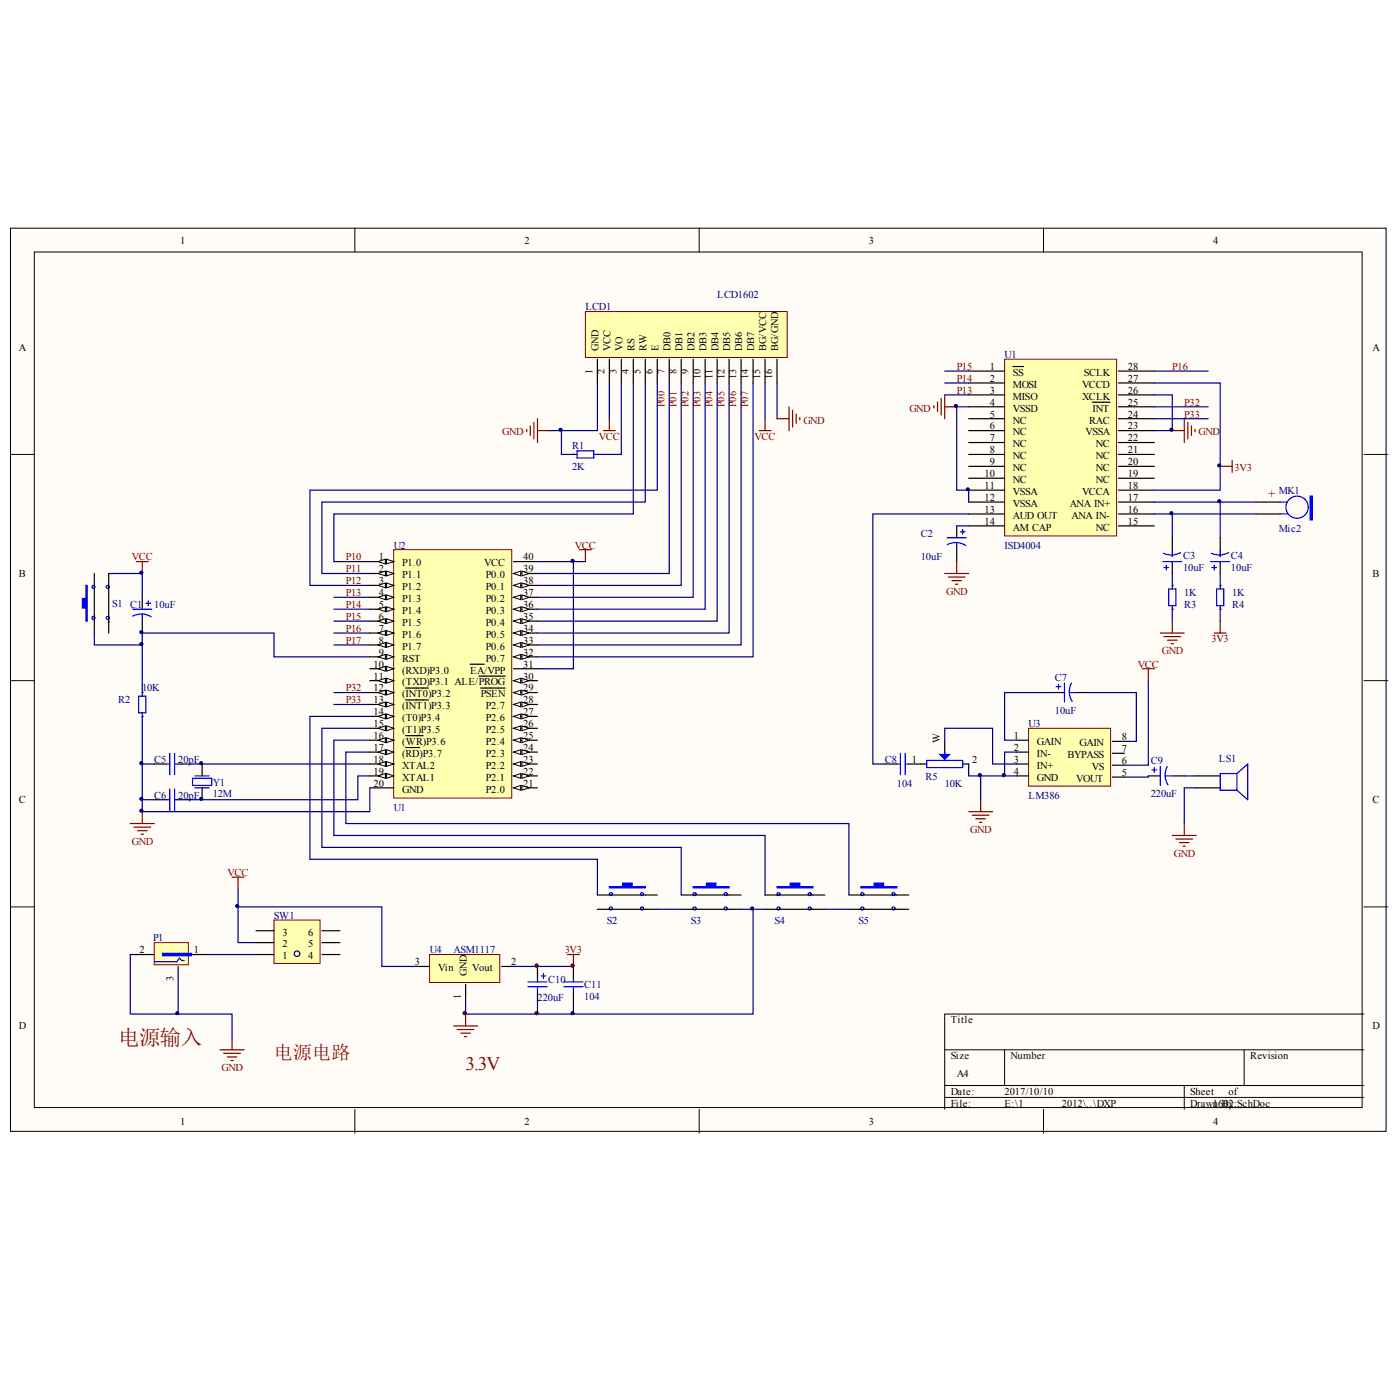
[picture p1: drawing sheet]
<svg xmlns="http://www.w3.org/2000/svg" width="100mm" height="98mm" viewBox="0 0 100 98" stroke-linecap="round" stroke-linejoin="round" font-family="sans-serif">
<g fill="#fffcf8" stroke="#000" stroke-width=".07">
<path d="M.7 16.3h98.1v64.3h-98.1z"/>
<path d="M2.4 18h94.7v60.9h-94.7z"/>
</g>
<g fill="none" stroke="#000" stroke-width=".07">
<path d="M25.3 16.3v1.7M49.9 16.3v1.7M74.4 16.3v1.7M.7 32.4h1.8M97.3 32.4h1.7M.7 48.5h1.8M97.3 48.5h1.7M.7 64.6h1.8M25.3 79.1v1.7M49.9 79.1v1.7M67.4 74.8h29.9M67.4 77.4h29.9"/>
<path d="M67.4 78.2h29.9M71.6 74.8v2.6M74.4 79.1v1.7M84.5 77.4v1.7M88.7 74.8v2.6M97.3 64.6h1.7M97.3 72.3h-29.9v6.8"/>
</g>
<g fill="#000080" stroke="#000080" stroke-width=".07">
<circle cx="33.1" cy="72.2" r=".11"/>
<circle cx="38.3" cy="72.2" r=".11"/>
<circle cx="38.3" cy="68.8" r=".11"/>
<circle cx="40.8" cy="68.8" r=".11"/>
</g>
<path d="M28.1 39.2h8.4v17.7h-8.4z" fill="#ffffb0" stroke="#800000" stroke-width=".07"/>
<path d="M26.4 40h1.7" fill="none" stroke="#000" stroke-width=".09"/>
<g fill="#fffcf8" stroke="#000" stroke-width=".07">
<path d="M27.6 39.9l.5 .1-.5 .2z"/>
<path d="M27 40l.5-.1v.3z"/>
</g>
<path d="M26.4 40.9h1.7" fill="none" stroke="#000" stroke-width=".09"/>
<g fill="#fffcf8" stroke="#000" stroke-width=".07">
<path d="M27.6 40.7l.5 .2-.5 .1z"/>
<path d="M27 40.9l.5-.2v.3z"/>
</g>
<path d="M26.4 41.7h1.7" fill="none" stroke="#000" stroke-width=".09"/>
<g fill="#fffcf8" stroke="#000" stroke-width=".07">
<path d="M27.6 41.6l.5 .1-.5 .2z"/>
<path d="M27 41.7l.5-.1v.3z"/>
</g>
<path d="M26.4 42.6h1.7" fill="none" stroke="#000" stroke-width=".09"/>
<g fill="#fffcf8" stroke="#000" stroke-width=".07">
<path d="M27.6 42.4l.5 .2-.5 .1z"/>
<path d="M27 42.6l.5-.2v.3z"/>
</g>
<path d="M26.4 43.4h1.7" fill="none" stroke="#000" stroke-width=".09"/>
<g fill="#fffcf8" stroke="#000" stroke-width=".07">
<path d="M27.6 43.3l.5 .1-.5 .2z"/>
<path d="M27 43.4l.5-.1v.3z"/>
</g>
<path d="M26.4 44.3h1.7" fill="none" stroke="#000" stroke-width=".09"/>
<g fill="#fffcf8" stroke="#000" stroke-width=".07">
<path d="M27.6 44.1l.5 .2-.5 .1z"/>
<path d="M27 44.3l.5-.2v.3z"/>
</g>
<path d="M26.4 45.1h1.7" fill="none" stroke="#000" stroke-width=".09"/>
<g fill="#fffcf8" stroke="#000" stroke-width=".07">
<path d="M27.6 44.9l.5 .2-.5 .2z"/>
<path d="M27 45.1l.5-.2v.4z"/>
</g>
<path d="M26.4 46h1.7" fill="none" stroke="#000" stroke-width=".09"/>
<g fill="#fffcf8" stroke="#000" stroke-width=".07">
<path d="M27.6 45.8l.5 .2-.5 .1z"/>
<path d="M27 46l.5-.2v.3z"/>
</g>
<path d="M26.4 46.8h1.7" fill="none" stroke="#000" stroke-width=".09"/>
<g fill="#fffcf8" stroke="#000" stroke-width=".07">
<path d="M27.6 46.6l.5 .2-.5 .2z"/>
<path d="M27 46.8l.5-.2v.4z"/>
</g>
<path d="M26.4 47.7h1.7" fill="none" stroke="#000" stroke-width=".09"/>
<g fill="#fffcf8" stroke="#000" stroke-width=".07">
<path d="M27.6 47.5l.5 .2-.5 .1z"/>
<path d="M27 47.7l.5-.2v.3z"/>
</g>
<path d="M26.4 48.5h1.7" fill="none" stroke="#000" stroke-width=".09"/>
<g fill="#fffcf8" stroke="#000" stroke-width=".07">
<path d="M27.6 48.3l.5 .2-.5 .2z"/>
<path d="M27 48.5l.5-.2v.4z"/>
</g>
<path d="M26.4 49.4h1.7" fill="none" stroke="#000" stroke-width=".09"/>
<g fill="#fffcf8" stroke="#000" stroke-width=".07">
<path d="M27.6 49.2l.5 .2-.5 .1z"/>
<path d="M27 49.4l.5-.2v.3z"/>
</g>
<path d="M26.4 50.2h1.7M28.9 49h1.6" fill="none" stroke="#000" stroke-width=".09"/>
<g fill="#fffcf8" stroke="#000" stroke-width=".07">
<path d="M27.6 50l.5 .2-.5 .2z"/>
<path d="M27 50.2l.5-.2v.4z"/>
</g>
<path d="M26.4 51.1h1.7M28.9 49.9h1.6" fill="none" stroke="#000" stroke-width=".09"/>
<g fill="#fffcf8" stroke="#000" stroke-width=".07">
<path d="M27.6 50.9l.5 .2-.5 .1z"/>
<path d="M27 51.1l.5-.2v.3z"/>
</g>
<path d="M26.4 51.9h1.7" fill="none" stroke="#000" stroke-width=".09"/>
<g fill="#fffcf8" stroke="#000" stroke-width=".07">
<path d="M27.6 51.7l.5 .2-.5 .2z"/>
<path d="M27 51.9l.5-.2v.4z"/>
</g>
<path d="M26.4 52.8h1.7" fill="none" stroke="#000" stroke-width=".09"/>
<g fill="#fffcf8" stroke="#000" stroke-width=".07">
<path d="M27.6 52.6l.5 .2-.5 .1z"/>
<path d="M27 52.8l.5-.2v.3z"/>
</g>
<path d="M26.4 53.6h1.7M28.9 52.4h1.3" fill="none" stroke="#000" stroke-width=".09"/>
<g fill="#fffcf8" stroke="#000" stroke-width=".07">
<path d="M27.6 53.4l.5 .2-.5 .2z"/>
<path d="M27 53.6l.5-.2v.4z"/>
</g>
<path d="M26.4 54.5h1.7M28.9 53.3h1" fill="none" stroke="#000" stroke-width=".09"/>
<g fill="#fffcf8" stroke="#000" stroke-width=".07">
<path d="M27.6 54.3l.5 .2-.5 .1z"/>
<path d="M27 54.5l.5-.2v.3z"/>
</g>
<path d="M26.4 55.3h1.7" fill="none" stroke="#000" stroke-width=".09"/>
<g fill="#fffcf8" stroke="#000" stroke-width=".07">
<path d="M27.6 55.1l.5 .2-.5 .2z"/>
<path d="M27 55.3l.5-.2v.4z"/>
</g>
<path d="M26.4 56.2h1.7M36.6 56.2h1.7" fill="none" stroke="#000" stroke-width=".09"/>
<g fill="#fffcf8" stroke="#000" stroke-width=".07">
<path d="M36.6 56.2l.5-.2v.3z"/>
<path d="M37.2 56l.5 .2-.5 .1z"/>
</g>
<path d="M36.6 55.3h1.7" fill="none" stroke="#000" stroke-width=".09"/>
<g fill="#fffcf8" stroke="#000" stroke-width=".07">
<path d="M36.6 55.3l.5-.2v.4z"/>
<path d="M37.2 55.1l.5 .2-.5 .2z"/>
</g>
<path d="M36.6 54.5h1.7" fill="none" stroke="#000" stroke-width=".09"/>
<g fill="#fffcf8" stroke="#000" stroke-width=".07">
<path d="M36.6 54.5l.5-.2v.3z"/>
<path d="M37.2 54.3l.5 .2-.5 .1z"/>
</g>
<path d="M36.6 53.6h1.7" fill="none" stroke="#000" stroke-width=".09"/>
<g fill="#fffcf8" stroke="#000" stroke-width=".07">
<path d="M36.6 53.6l.5-.2v.4z"/>
<path d="M37.2 53.4l.5 .2-.5 .2z"/>
</g>
<path d="M36.6 52.8h1.7" fill="none" stroke="#000" stroke-width=".09"/>
<g fill="#fffcf8" stroke="#000" stroke-width=".07">
<path d="M36.6 52.8l.5-.2v.3z"/>
<path d="M37.2 52.6l.5 .2-.5 .1z"/>
</g>
<path d="M36.6 51.9h1.7" fill="none" stroke="#000" stroke-width=".09"/>
<g fill="#fffcf8" stroke="#000" stroke-width=".07">
<path d="M36.6 51.9l.5-.2v.4z"/>
<path d="M37.2 51.7l.5 .2-.5 .2z"/>
</g>
<path d="M36.6 51.1h1.7" fill="none" stroke="#000" stroke-width=".09"/>
<g fill="#fffcf8" stroke="#000" stroke-width=".07">
<path d="M36.6 51.1l.5-.2v.3z"/>
<path d="M37.2 50.9l.5 .2-.5 .1z"/>
</g>
<path d="M36.6 50.2h1.7" fill="none" stroke="#000" stroke-width=".09"/>
<g fill="#fffcf8" stroke="#000" stroke-width=".07">
<path d="M36.6 50.2l.5-.2v.4z"/>
<path d="M37.2 50l.5 .2-.5 .2z"/>
</g>
<path d="M36.6 49.4h1.7" fill="none" stroke="#000" stroke-width=".09"/>
<g fill="#fffcf8" stroke="#000" stroke-width=".07">
<path d="M36.6 49.4l.5-.2v.3z"/>
<path d="M37.2 49.2l.5 .2-.5 .1z"/>
</g>
<path d="M34.3 49h1.7M36.6 48.5h1.7" fill="none" stroke="#000" stroke-width=".09"/>
<g fill="#fffcf8" stroke="#000" stroke-width=".07">
<path d="M36.6 48.5l.5-.2v.4z"/>
<path d="M37.2 48.3l.5 .2-.5 .2z"/>
</g>
<path d="M33.5 47.3h1M34.2 48.2h1.8M36.6 47.7h1.7M36.6 46.8h1.7" fill="none" stroke="#000" stroke-width=".09"/>
<g fill="#fffcf8" stroke="#000" stroke-width=".07">
<path d="M36.6 46.8l.5-.2v.4z"/>
<path d="M37.2 46.6l.5 .2-.5 .2z"/>
</g>
<path d="M36.6 46h1.7" fill="none" stroke="#000" stroke-width=".09"/>
<g fill="#fffcf8" stroke="#000" stroke-width=".07">
<path d="M36.6 46l.5-.2v.3z"/>
<path d="M37.2 45.8l.5 .2-.5 .1z"/>
</g>
<path d="M36.6 45.1h1.7" fill="none" stroke="#000" stroke-width=".09"/>
<g fill="#fffcf8" stroke="#000" stroke-width=".07">
<path d="M36.6 45.1l.5-.2v.4z"/>
<path d="M37.2 44.9l.5 .2-.5 .2z"/>
</g>
<path d="M36.6 44.3h1.7" fill="none" stroke="#000" stroke-width=".09"/>
<g fill="#fffcf8" stroke="#000" stroke-width=".07">
<path d="M36.6 44.3l.5-.2v.3z"/>
<path d="M37.2 44.1l.5 .2-.5 .1z"/>
</g>
<path d="M36.6 43.4h1.7" fill="none" stroke="#000" stroke-width=".09"/>
<g fill="#fffcf8" stroke="#000" stroke-width=".07">
<path d="M36.6 43.4l.5-.1v.3z"/>
<path d="M37.2 43.3l.5 .1-.5 .2z"/>
</g>
<path d="M36.6 42.6h1.7" fill="none" stroke="#000" stroke-width=".09"/>
<g fill="#fffcf8" stroke="#000" stroke-width=".07">
<path d="M36.6 42.6l.5-.2v.3z"/>
<path d="M37.2 42.4l.5 .2-.5 .1z"/>
</g>
<path d="M36.6 41.7h1.7" fill="none" stroke="#000" stroke-width=".09"/>
<g fill="#fffcf8" stroke="#000" stroke-width=".07">
<path d="M36.6 41.7l.5-.1v.3z"/>
<path d="M37.2 41.6l.5 .1-.5 .2z"/>
</g>
<path d="M36.6 40.9h1.7" fill="none" stroke="#000" stroke-width=".09"/>
<g fill="#fffcf8" stroke="#000" stroke-width=".07">
<path d="M36.6 40.9l.5-.2v.3z"/>
<path d="M37.2 40.7l.5 .2-.5 .1z"/>
</g>
<path d="M10.1 51.1h.1M10.1 49.4h.1M10.1 42.6v.8M10.1 44.3v.8M11 54.5h.9M11 57h.9M12.7 54.5h.9M12.7 57h.9M14.4 54.5v.8M14.4 56.2v.8M36.6 40h1.7" fill="none" stroke="#000" stroke-width=".09"/>
<g fill="none" stroke="#00f" stroke-width=".09">
<path d="M9.5 43.4h1.3M9.9 49.6h.5v1.2h-.5zM10.1 43.8l.7 .2M10.1 43.8l-.6 .1M10.1 43.8v.5M10.1 49.4v.2M10.1 50.8v.3M10.4 43h.3M10.6 42.8v.4M11.9 54.5h.2M11.9 57h.2M12.1 53.7v1.5"/>
<path d="M12.1 56.2v1.6M12.4 54.5h.3M12.4 53.7v1.5M12.4 56.2v1.6M12.4 57h.3M13.7 55.5h1.4v.5h-1.4zM13.9 55.3h1M13.9 56.2h1"/>
</g>
<path d="M7.8 40.9h2.3v1.7M10.1 57h.9M10.1 51.1v3.4M11 54.5h-.9v3.3h16.3v-1.6M13.6 54.5h12.8M26.4 55.3h-.9v1.7h-11.9M26.4 46.8h-6.9v-1.7h-9.4v4.3M38.3 40h3.4" fill="none" stroke="#000080" stroke-width=".09"/>
<path d="M41.3 39.2h.9M41.7 39.2v.8M9.3 58.7h1.7M9.5 59h1.2M9.7 40h.9M9.8 59.2h.7M10.1 59.5h.1M10.1 40v.9M10.1 57.8v.9" fill="none" stroke="#800000" stroke-width=".09"/>
<path d="M41.7 22.2h14.4v3.3h-14.4z" fill="#ffffb0" stroke="#800000" stroke-width=".07"/>
<g fill="none" stroke="#000" stroke-width=".09">
<path d="M40.9 32.4h.1M42.6 32.4h.1M42.6 25.6v1.7M43.5 25.6v1.7M44.3 25.6v1.7M45.2 25.6v1.7M46 25.6v1.7M46.9 25.6v1.7M47.7 25.6v1.7M48.6 25.6v1.7M49.4 25.6v1.7M50.3 25.6v1.7"/>
<path d="M51.1 25.6v1.7M52 25.6v1.7M52.8 25.6v1.7M53.7 25.6v1.7M54.6 25.6v1.7M55.4 25.6v1.7M6.7 40.9v4.2M7.8 40.9v4.2"/>
</g>
<g fill="none" stroke="#000080" stroke-width=".09">
<path d="M40 30.7v1.7h.9M42.6 27.3v3.4h-3.4M43.5 27.3v2.5M44.3 27.3v5.1h-1.7M45.2 27.3v9.3h-21.4v3.4h2.6M46 27.3v8.5h-23v5.1h3.4M46.9 27.3v7.6h-24.8v6.8h4.3M47.7 27.3v13.6h-9.4M48.6 27.3v14.4h-10.3M49.4 27.3v15.3h-11.1M50.3 27.3v16.1h-12M51.1 27.3v17h-12.8"/>
<path d="M52 27.3v17.8h-13.7M52.8 27.3v18.7h-14.5M53.7 27.3v19.5h-15.4M54.6 27.3v2.5M55.4 27.3v2.5M6.7 45.1v.9h3.4M23.8 43.4h2.6M23.8 44.3h2.6M23.8 45.1h2.6M23.8 46h2.6M23.8 42.6h2.6M40.9 40v7.7h-2.6"/>
</g>
<g fill="none" stroke="#800000" stroke-width=".09">
<path d="M37.6 30.6v.2M37.8 30.4v.6M38.1 30.1v1.2M38.3 29.8v1.7M38.3 30.7h.9M43 30.7h.9M43.5 29.8v.9M54.1 30.7h.9M54.6 29.8v.9M55.4 29.8h.9M56.3 29v1.7M56.5 29.2v1.2"/>
<path d="M56.8 29.5v.7M57 29.8v.1M15.7 74.8h1.7M16 75.1h1.1M16.2 75.3h.7M16.5 75.6h.1M16.5 74v.8M16.5 62.5h.9M17 62.5v.9"/>
</g>
<g fill="none" stroke="#00f" stroke-width=".09">
<path d="M40.9 32.4h.2M41.1 32.1h1.2v.5h-1.2zM42.3 32.4h.3"/>
<circle cx="6.7" cy="44" r=".11"/>
<circle cx="6.7" cy="41.8" r=".11"/>
<circle cx="7.7" cy="44" r=".11"/>
<circle cx="7.7" cy="41.8" r=".11"/>
</g>
<path d="M6.1 41.7h.1v2.6h-.1v-1h-.2v-.6h.2z" fill-rule="evenodd" fill="#00f" stroke="#00f" stroke-width=".09"/>
<path d="M19.5 65.6h3.3v3.1h-3.3z" fill="#ffffb0" stroke="#800000" stroke-width=".07"/>
<path d="M9.3 68h1.7M12.7 68.9v.8M13.1 68h1.7M18.3 66.3h1.2M18.3 67.2h1.2M18.3 68h1.2M23 66.3h1.2M23 67.2h1.2M23 68h1.2" fill="none" stroke="#000" stroke-width=".09"/>
<g fill="none" stroke="#000080" stroke-width=".09">
<path d="M17 63.4v3.8h1.3"/>
<circle cx="21.2" cy="68" r=".2"/>
</g>
<path d="M11 67.2h2.4v1.6h-2.4z" fill="#ffffb0" stroke="#800000" stroke-width=".07"/>
<g fill="none" stroke="#00f" stroke-width=".09">
<path d="M11.6 67.9h2v.2h-2zM11.6 68h2M13.1 68.5h-.1l-.2-.2-.2 .2h-1.6"/>
<circle cx="43.6" cy="64.8" r=".11"/>
<circle cx="43.6" cy="63.7" r=".11"/>
<circle cx="45.8" cy="64.8" r=".11"/>
<circle cx="45.8" cy="63.7" r=".11"/>
<circle cx="49.5" cy="64.7" r=".11"/>
<circle cx="49.5" cy="63.7" r=".11"/>
<circle cx="51.8" cy="64.7" r=".11"/>
<circle cx="51.8" cy="63.7" r=".11"/>
<circle cx="55.5" cy="64.8" r=".11"/>
<circle cx="55.5" cy="63.7" r=".11"/>
<circle cx="57.7" cy="64.8" r=".11"/>
<circle cx="57.7" cy="63.7" r=".11"/>
<circle cx="61.5" cy="64.7" r=".11"/>
<circle cx="61.5" cy="63.7" r=".11"/>
<circle cx="63.7" cy="64.7" r=".11"/>
<circle cx="63.7" cy="63.7" r=".11"/>
</g>
<path d="M9.3 68v4.3h7.2v1.7M12.7 69.7v2.6M14.8 68h3.5" fill="none" stroke="#000080" stroke-width=".09"/>
<path d="M42.6 63.8h4.3M42.6 64.8h4.3M48.6 63.8h4.2M48.6 64.8h4.2M54.6 63.8h4.2M54.6 64.8h4.2M60.5 63.8h4.3M60.5 64.8h4.3" fill="none" stroke="#000" stroke-width=".09"/>
<g fill="#00f" stroke="#00f" stroke-width=".09">
<path d="M43.5 63.2h.9v-.3h.7v.3h.9v.1h-2.5z" fill-rule="evenodd"/>
<path d="M49.4 63.2h1v-.3h.7v.3h.9v.1h-2.6z" fill-rule="evenodd"/>
<path d="M55.4 63.2h1v-.3h.6v.3h1v.1h-2.6z" fill-rule="evenodd"/>
<path d="M61.4 63.2h.9v-.3h.7v.3h1v.1h-2.6z" fill-rule="evenodd"/>
</g>
<path d="M73.3 51.9h5.9v4.1h-5.9z" fill="#ffffb0" stroke="#800000" stroke-width=".07"/>
<g fill="none" stroke="#000" stroke-width=".09">
<path d="M63.1 54.5h.9M64.8 54.5h1.3M67.4 52.8v.8M68.7 54.5h.4M72.5 52.8h.8M72.5 53.6h.8M72.5 54.5h.8M72.5 55.3h.8M75.1 49.4h.8M76.8 49.4h.8M79.3 55.4h.9M79.3 54.5h.9"/>
<path d="M79.3 53.7h.9M79.3 52.8h.9M81.9 55.3h.8M83.6 55.3h.9M85.3 55.3h1.7M85.3 56.2h1.7"/>
</g>
<g fill="none" stroke="#00f" stroke-width=".09">
<path d="M64 54.5h.2M64.2 53.7v1.5M64.6 54.5h.2M64.6 53.7v1.5M66.1 54.2h2.6v.5h-2.6zM67.4 53.6v.6M75.3 48.9h.4M75.5 48.8v.3M75.9 48.7v1.3M76.3 49.4h.5M76.3 49.4l.2 .6M76.4 48.7l-.1 .7"/>
<path d="M82.1 54.9h.4M82.3 54.7v.3M82.7 54.6v1.4M83.1 55.3h.5M83.2 54.6l-.1 .7 .2 .6M88.2 55.1l.8-.6v2.5l-.8-.7M88.2 55.1v1.2M88.2 55.1h-1.2v1.2h1.2"/>
</g>
<path d="M67 53.8h.7l-.3 .3z" fill="#00f" stroke="#00f" stroke-width=".09"/>
<path d="M69.1 57.8h1.7M69.3 58.1h1.2M69.6 58.4h.7M69.8 58.6h.2M69.9 57v.8M81.5 47.7h.8M81.9 47.7v.8M83.6 59.5h1.7M83.9 59.8h1.1M84.5 58.7v.8M84.1 60.1h.7M84.4 60.3h.1" fill="none" stroke="#800000" stroke-width=".09"/>
<path d="M67.4 52.8v-.9h3.4v2.6h1.7M69.1 54.5v.8h2.5M69.9 55.3v1.7M72.5 53.6h-.9v1.7h.9M75.1 49.4h-3.5v3.4h.9M77.6 49.4h3.4v3.4h-.8M81.9 48.5v6h-1.7M81.9 55.3v.1h-1.7M84.5 55.3h.8M85.3 56.2h-.8v2.5" fill="none" stroke="#000080" stroke-width=".09"/>
<path d="M71.6 25.6h8v12.6h-8z" fill="#ffffb0" stroke="#800000" stroke-width=".07"/>
<g fill="none" stroke="#000" stroke-width=".09">
<path d="M69.1 26.4h2.5M69.1 27.3h2.5M69.1 28.1h2.5M69.1 29h2.5M69.1 29.8h2.5M69.1 30.7h2.5M69.1 31.5h2.5M69.1 32.4h2.5M69.1 33.2h2.5M69.1 34.1h2.5M69.1 34.9h2.5M69.1 35.8h2.5"/>
<path d="M69.1 36.6h2.5M69.1 37.5h2.5M72.2 26.1h.8M77.9 28.7h1.3M79.8 26.4h2.5M79.8 27.3h2.5M79.8 28.1h2.5M79.8 29h2.5M79.8 29.8h2.5M79.8 30.7h2.5M79.8 31.5h2.5M79.8 32.4h2.5"/>
<path d="M79.8 33.2h2.5M79.8 34.1h2.5M79.8 34.9h2.5M79.8 35.8h2.5M79.8 36.6h2.5M79.8 37.5h2.5"/>
</g>
<path d="M30.6 68h5v2h-5z" fill="#ffffb0" stroke="#800000" stroke-width=".07"/>
<g fill="none" stroke="#000" stroke-width=".09">
<path d="M68.2 37.5v.8M68.2 39.2v.8M83.6 38.3v.9M87 38.3v.9M89.6 35.8h1.7M89.6 36.6h1.7M83.6 43.4h.1M83.6 41.7h.1M83.6 40v.9M87 43.4h.1M87 41.7h.1M87 40v.9"/>
<path d="M29.8 68.9h.8M33.2 70.2v.8M35.8 68.9h.8M38.3 68.9v.8M38.3 70.6v.8M40.9 68.9v.8M40.9 70.6v.8"/>
</g>
<g fill="none" stroke="#00f" stroke-width=".09">
<path d="M67.5 38.3h1.4M68.2 38.7l.7 .2M68.2 38.7l-.7 .1M68.2 38.7v.5M68.5 37.9h.3M68.7 37.7v.4M83.6 39.2v.5M84.2 39.4l-.6 .2-.6-.2M87 39.2v.5M87.6 39.4l-.6 .2-.6-.2M91.3 36.6h.5M91.3 35.8h.5"/>
<path d="M82.9 40h1.4M83 40.5h.3M83.2 40.3v.3M83.3 42h.6v1.2h-.6zM83.6 41.7v.3M83.6 43.2v.2M86.3 40h1.4M86.4 40.5h.4M86.6 40.3v.3M86.8 42h.5v1.2h-.5zM87 41.7v.3M87 43.2v.2"/>
<path d="M37.6 70h1.4M37.6 70.3h1.4M38.3 69.7v.3M38.3 70.3v.3M38.6 69.6h.3M38.8 69.4v.3M40.2 70h1.4M40.2 70.3h1.4M40.9 69.7v.3M40.9 70.3v.3"/>
<circle cx="92.5" cy="36.1" r=".79"/>
</g>
<g fill="none" stroke="#000080" stroke-width=".09">
<path d="M67.4 26.4h1.7M67.4 27.3h1.7M67.4 28.1h1.7M68.2 37.5h.9M69.1 29h-.9v5.9h.9v.9M69.1 36.6h-6.9v17.9h.9M82.3 28.1h1.3v2.6h-1.3M82.3 36.6h1.3v1.7M82.3 35.8h4.7v2.5M82.3 27.3h4.7v7.6h-4.7M82.3 26.4h3.9M82.3 29h3.9"/>
<path d="M82.3 29.8h3.9M83.6 36.6h6M87 35.8h2.6M23.8 49.4h2.6M23.8 50.2h2.6M26.4 53.6h-1.7v5.1h35.8v5.1M26.4 52.8h-2.6v6.7h30.8v4.3M26.4 51.9h-3.4v8.5h25.6v3.4M26.4 51.1h-4.3v10.1h20.5v2.6M83.6 40.9v.8M83.6 43.4v.9M87 40.9v.8"/>
<path d="M87 43.4v.9M17 64.6h10.2v4.3h2.6M33.2 71v1.3h7.7v-.9M36.6 68.9h4.3M38.3 71.4v.9M46.9 64.8h1.7M52.8 64.8h1.8M53.7 64.8v7.5h-12.8M58.8 64.8h1.7"/>
</g>
<g fill="none" stroke="#800000" stroke-width=".09">
<path d="M66.6 28.9v.2M66.9 28.7v.6M67.1 28.4v1.2M67.4 28.1v1.7M67.4 29h.8M83.6 30.7h.9M84.5 29.8v1.7M84.7 30.1v1.2M85 30.4v.6M85.2 30.6v.2M87 33.2h.9M87.9 32.8v.9"/>
<path d="M67.4 40.9h1.7M67.6 41.1h1.2M67.9 41.4h.7M68.1 41.6h.2M68.2 40v.9M82.7 45.1h1.8M83 45.4h1.2M83.3 45.6h.6M83.5 45.9h.2M83.6 44.3v.8M86.6 45.1h.8M87 44.3v.8"/>
<path d="M32.4 73.1h1.7M32.6 73.4h1.2M32.9 73.6h.6M33.1 73.9h.2M33.2 72.3v.8M40.5 68h.8M40.9 68v.9"/>
</g>
<g fill="#800000" stroke="#800000" stroke-width=".07">
<circle cx="33.1" cy="72.2" r=".11"/>
<circle cx="38.3" cy="72.2" r=".11"/>
<circle cx="38.3" cy="68.8" r=".11"/>
<circle cx="40.8" cy="68.8" r=".11"/>
</g>
<path d="M93.4 35.4h.2v1.7h-.2z" fill-rule="evenodd" fill="#00f" stroke="#00f" stroke-width=".09"/>
<g fill="#000080" stroke="#000080" stroke-width=".07">
<circle cx="10.1" cy="57.8" r=".11"/>
<circle cx="10.1" cy="56.9" r=".11"/>
<circle cx="10.1" cy="54.4" r=".11"/>
<circle cx="10.1" cy="45.9" r=".11"/>
<circle cx="10.1" cy="45.1" r=".11"/>
<circle cx="10.1" cy="40.8" r=".11"/>
<circle cx="12.6" cy="72.2" r=".11"/>
<circle cx="14.3" cy="56.9" r=".11"/>
<circle cx="14.3" cy="54.4" r=".11"/>
<circle cx="16.9" cy="64.6" r=".11"/>
<circle cx="40" cy="30.6" r=".11"/>
<circle cx="40.8" cy="72.2" r=".11"/>
<circle cx="40.8" cy="40" r=".11"/>
<circle cx="53.6" cy="64.8" r=".11"/>
<circle cx="68.2" cy="28.9" r=".11"/>
<circle cx="69" cy="34.9" r=".11"/>
<circle cx="69.9" cy="55.2" r=".11"/>
<circle cx="71.6" cy="55.2" r=".11"/>
<circle cx="83.5" cy="36.6" r=".11"/>
<circle cx="83.5" cy="30.6" r=".11"/>
<circle cx="86.9" cy="35.7" r=".11"/>
<circle cx="86.9" cy="33.2" r=".11"/>
</g>
<text font-size="1.5" fill="#800000" x="8.4" y="74.5">电源输入</text>
<text font-size="1.4" fill="#bf0000" x="33.2" y="76.2">3.3V</text>
<text font-size="1.3" fill="#800000" x="19.5" y="75.5">电源电路</text>
<text font-size=".9" fill="#800000" x="90.4" y="35.5">+</text>
<g font-size=".7">
<text x="12.8" y="17.4">1</text>
<text x="37.4" y="17.4">2</text>
<text x="62" y="17.4">3</text>
<text x="86.5" y="17.4">4</text>
<text x="1.4" y="25">A</text>
<text x="42.3" y="26.7" transform="rotate(-90 42.3 26.7)">1</text>
<text x="42.7" y="25" transform="rotate(-90 42.7 25)">GND</text>
<text x="43.1" y="26.7" transform="rotate(-90 43.1 26.7)">2</text>
<text x="43.5" y="25" transform="rotate(-90 43.5 25)">VCC</text>
<text x="44" y="26.7" transform="rotate(-90 44 26.7)">3</text>
<text x="44.4" y="25" transform="rotate(-90 44.4 25)">VO</text>
<text x="44.8" y="26.7" transform="rotate(-90 44.8 26.7)">4</text>
<text x="45.2" y="25" transform="rotate(-90 45.2 25)">RS</text>
<text x="45.7" y="26.7" transform="rotate(-90 45.7 26.7)">5</text>
<text x="46.1" y="25" transform="rotate(-90 46.1 25)">RW</text>
<text x="46.5" y="26.7" transform="rotate(-90 46.5 26.7)">6</text>
<text x="47" y="25" transform="rotate(-90 47 25)">E</text>
<text x="47.4" y="26.7" transform="rotate(-90 47.4 26.7)">7</text>
<text x="47.8" y="25" transform="rotate(-90 47.8 25)">DB0</text>
<text x="48.2" y="26.7" transform="rotate(-90 48.2 26.7)">8</text>
<text x="48.7" y="25" transform="rotate(-90 48.7 25)">DB1</text>
<text x="49.1" y="26.7" transform="rotate(-90 49.1 26.7)">9</text>
<text x="49.5" y="25" transform="rotate(-90 49.5 25)">DB2</text>
<text x="49.9" y="27" transform="rotate(-90 49.9 27)">10</text>
<text x="50.4" y="25" transform="rotate(-90 50.4 25)">DB3</text>
<text x="50.8" y="27" transform="rotate(-90 50.8 27)">11</text>
<text x="51.2" y="25" transform="rotate(-90 51.2 25)">DB4</text>
<text x="51.7" y="27" transform="rotate(-90 51.7 27)">12</text>
<text x="52.1" y="25" transform="rotate(-90 52.1 25)">DB5</text>
<text x="52.5" y="27" transform="rotate(-90 52.5 27)">13</text>
<text x="52.9" y="25" transform="rotate(-90 52.9 25)">DB6</text>
<text x="53.4" y="27" transform="rotate(-90 53.4 27)">14</text>
<text x="53.8" y="25" transform="rotate(-90 53.8 25)">DB7</text>
<text x="54.2" y="27" transform="rotate(-90 54.2 27)">15</text>
<text x="54.6" y="25" transform="rotate(-90 54.6 25)">BG/VCC</text>
<text x="55.1" y="27" transform="rotate(-90 55.1 27)">16</text>
<text x="55.5" y="25" transform="rotate(-90 55.5 25)">BG/GND</text>
<text x="70.6" y="26.4">1</text>
<text x="70.6" y="27.2">2</text>
<text x="70.6" y="28.1">3</text>
<text x="70.6" y="28.9">4</text>
<text x="70.6" y="29.8">5</text>
<text x="72.2" y="26.8">SS</text>
<text x="72.2" y="27.6">MOSI</text>
<text x="72.2" y="28.5">MISO</text>
<text x="72.2" y="29.3">VSSD</text>
<text x="77.2" y="28.5">XCLK</text>
<text x="77.2" y="27.6">VCCD</text>
<text x="77.3" y="26.8">SCLK</text>
<text x="77.9" y="29.3">INT</text>
<text x="80.4" y="29.8">24</text>
<text x="80.4" y="28.9">25</text>
<text x="80.4" y="28.1">26</text>
<text x="80.4" y="27.2">27</text>
<text x="80.4" y="26.4">28</text>
<text x="97.9" y="25">A</text>
<text x="70.2" y="34">10</text>
<text x="70.2" y="34.9">11</text>
<text x="70.2" y="35.7">12</text>
<text x="70.6" y="30.6">6</text>
<text x="70.6" y="31.5">7</text>
<text x="70.6" y="32.3">8</text>
<text x="70.6" y="33.2">9</text>
<text x="72.2" y="30.2">NC</text>
<text x="72.2" y="31">NC</text>
<text x="72.2" y="31.9">NC</text>
<text x="72.2" y="32.7">NC</text>
<text x="72.2" y="33.6">NC</text>
<text x="72.2" y="34.4">NC</text>
<text x="72.2" y="35.3">VSSA</text>
<text x="77.2" y="35.3">VCCA</text>
<text x="77.4" y="31">VSSA</text>
<text x="77.7" y="30.2">RAC</text>
<text x="78.2" y="34.4">NC</text>
<text x="78.2" y="33.6">NC</text>
<text x="78.2" y="32.7">NC</text>
<text x="78.2" y="31.9">NC</text>
<text x="80.4" y="35.7">17</text>
<text x="80.4" y="34.9">18</text>
<text x="80.4" y="34">19</text>
<text x="80.4" y="33.2">20</text>
<text x="80.4" y="32.3">21</text>
<text x="80.4" y="31.5">22</text>
<text x="80.4" y="30.6">23</text>
<text x="1.4" y="41.1">B</text>
<text x="27" y="39.9">1</text>
<text x="27" y="40.8">2</text>
<text x="27" y="41.6">3</text>
<text x="28.7" y="40.4">P1.0</text>
<text x="28.7" y="41.2">P1.1</text>
<text x="34.5" y="40.4">VCC</text>
<text x="34.6" y="41.2">P0.0</text>
<text x="37.3" y="41.6">38</text>
<text x="37.3" y="40.8">39</text>
<text x="37.3" y="39.9">40</text>
<text x="70.2" y="36.6">13</text>
<text x="70.2" y="37.4">14</text>
<text x="72.2" y="36.1">VSSA</text>
<text x="72.2" y="37">AUD OUT</text>
<text x="72.2" y="37.8">AM CAP</text>
<text x="76.3" y="36.1">ANA IN+</text>
<text x="76.4" y="37">ANA IN-</text>
<text x="78.2" y="37.8">NC</text>
<text x="80.4" y="37.4">15</text>
<text x="80.4" y="36.6">16</text>
<text x="97.9" y="41.1">B</text>
<text x="26.6" y="47.6">10</text>
<text x="27" y="42.5">4</text>
<text x="27" y="43.3">5</text>
<text x="27" y="44.2">6</text>
<text x="27" y="45">7</text>
<text x="27" y="45.9">8</text>
<text x="27" y="46.7">9</text>
<text x="28.7" y="42.1">P1.2</text>
<text x="28.7" y="42.9">P1.3</text>
<text x="28.7" y="43.8">P1.4</text>
<text x="28.7" y="44.6">P1.5</text>
<text x="28.7" y="45.5">P1.6</text>
<text x="28.7" y="46.3">P1.7</text>
<text x="28.7" y="47.2">RST</text>
<text x="34.6" y="47.2">P0.7</text>
<text x="34.6" y="46.3">P0.6</text>
<text x="34.6" y="45.5">P0.5</text>
<text x="34.6" y="44.6">P0.4</text>
<text x="34.6" y="43.8">P0.3</text>
<text x="34.6" y="42.9">P0.2</text>
<text x="34.6" y="42.1">P0.1</text>
<text x="37.3" y="47.6">31</text>
<text x="37.3" y="46.7">32</text>
<text x="37.3" y="45.9">33</text>
<text x="37.3" y="45">34</text>
<text x="37.3" y="44.2">35</text>
<text x="37.3" y="43.3">36</text>
<text x="37.3" y="42.5">37</text>
<text x="26.6" y="48.4">11</text>
<text x="26.6" y="49.3">12</text>
<text x="26.6" y="50.1">13</text>
<text x="26.6" y="51">14</text>
<text x="26.6" y="51.8">15</text>
<text x="26.6" y="52.7">16</text>
<text x="26.6" y="53.5">17</text>
<text x="28.7" y="48">(RXD)P3.0</text>
<text x="28.7" y="48.9">(TXD)P3.1 ALE/PROG</text>
<text x="28.7" y="49.7">(INT0)P3.2</text>
<text x="28.7" y="50.6">(INT1)P3.3</text>
<text x="28.7" y="51.4">(T0)P3.4</text>
<text x="28.7" y="52.3">(T1)P3.5</text>
<text x="28.7" y="53.1">(WR)P3.6</text>
<text x="28.7" y="53.9">(RD)P3.7</text>
<text x="33.5" y="48">EA/VPP</text>
<text x="34.3" y="49.7">PSEN</text>
<text x="34.6" y="53.9">P2.3</text>
<text x="34.6" y="53.1">P2.4</text>
<text x="34.6" y="52.3">P2.5</text>
<text x="34.6" y="51.4">P2.6</text>
<text x="34.6" y="50.6">P2.7</text>
<text x="37.3" y="53.5">24</text>
<text x="37.3" y="52.7">25</text>
<text x="37.3" y="51.8">26</text>
<text x="37.3" y="51">27</text>
<text x="37.3" y="50.1">28</text>
<text x="37.3" y="49.3">29</text>
<text x="37.3" y="48.4">30</text>
<text x="67" y="52.9" transform="rotate(-90 67 52.9)">W</text>
<text x="72.3" y="52.7">1</text>
<text x="72.3" y="53.5">2</text>
<text x="73.9" y="53.1">GAIN</text>
<text x="73.9" y="53.9">IN-</text>
<text x="77" y="53.2">GAIN</text>
<text x="80" y="53.6">7</text>
<text x="80" y="52.8">8</text>
<text x="1.4" y="57.2">C</text>
<text x="26.6" y="54.4">18</text>
<text x="26.6" y="55.2">19</text>
<text x="26.6" y="56.1">20</text>
<text x="28.7" y="54.8">XTAL2</text>
<text x="28.7" y="55.6">XTAL1</text>
<text x="28.7" y="56.5">GND</text>
<text x="34.6" y="56.5">P2.0</text>
<text x="34.6" y="55.6">P2.1</text>
<text x="34.6" y="54.8">P2.2</text>
<text x="37.3" y="56.1">21</text>
<text x="37.3" y="55.2">22</text>
<text x="37.3" y="54.4">23</text>
<text x="65" y="54.4">1</text>
<text x="69.3" y="54.4">2</text>
<text x="72.3" y="54.4">3</text>
<text x="72.3" y="55.2">4</text>
<text x="73.9" y="54.8">IN+</text>
<text x="73.9" y="55.6">GND</text>
<text x="76.1" y="54">BYPASS</text>
<text x="76.7" y="55.7">VOUT</text>
<text x="77.9" y="54.9">VS</text>
<text x="80" y="55.3">5</text>
<text x="80" y="54.5">6</text>
<text x="97.9" y="57.2">C</text>
<text x="9.9" y="68">2</text>
<text x="12.4" y="69.9" transform="rotate(-90 12.4 69.9)">3</text>
<text x="13.8" y="68">1</text>
<text x="20.1" y="66.7">3</text>
<text x="20.1" y="67.5">2</text>
<text x="20.1" y="68.4">1</text>
<text x="22" y="68.4">4</text>
<text x="22" y="67.5">5</text>
<text x="22" y="66.7">6</text>
<text x="29.6" y="68.8">3</text>
<text x="31.2" y="69.2">Vin</text>
<text x="32.9" y="71.2" transform="rotate(-90 32.9 71.2)">1</text>
<text x="33.3" y="69.6" transform="rotate(-90 33.3 69.6)">GND</text>
<text x="33.7" y="69.2">Vout</text>
<text x="36.5" y="68.8">2</text>
<text x="1.4" y="73.4">D</text>
<text x="67.8" y="72.9">Title</text>
<text x="67.8" y="75.5">Size</text>
<text x="68.2" y="76.8">A4</text>
<text x="72.1" y="75.5">Number</text>
<text x="89.1" y="75.5">Revision</text>
<text x="97.9" y="73.4">D</text>
<text x="12.8" y="80.2">1</text>
<text x="37.4" y="80.2">2</text>
<text x="62" y="80.2">3</text>
<text x="67.8" y="78">Date:</text>
<text x="67.8" y="78.9">File:</text>
<text x="71.6" y="78">2017/10/10</text>
<text x="71.6" y="78.9">E:\1</text>
<text x="75.7" y="78.9">2012\..\DXP</text>
<text x="84.9" y="78">Sheet</text>
<text x="84.9" y="78.9">Drawn By:SchDoc</text>
<text x="86.5" y="78.9">1602.</text>
<text x="86.5" y="80.2">4</text>
<text x="87.6" y="78">of</text>
</g>
<g font-size=".7" fill="#000080">
<text x="41.7" y="22.1">LCD1</text>
<text x="51.1" y="21.3">LCD1602</text>
<text x="71.6" y="25.5">U1</text>
<text x="40.8" y="32">R1</text>
<text x="40.8" y="33.5">2K</text>
<text x="91.2" y="35.2">MK1</text>
<text x="28.1" y="39.1">U2</text>
<text x="65.7" y="38.2">C2</text>
<text x="65.7" y="39.9">10uF</text>
<text x="71.6" y="39.1">ISD4004</text>
<text x="84.4" y="39.9">C3</text>
<text x="84.4" y="40.7">10uF</text>
<text x="87.8" y="39.9">C4</text>
<text x="87.8" y="40.7">10uF</text>
<text x="91.2" y="37.9">Mic2</text>
<text x="8" y="43.3">S1</text>
<text x="9.3" y="43.3">C1</text>
<text x="11" y="43.3">10uF</text>
<text x="84.5" y="43.3">R3</text>
<text x="84.5" y="42.5">1K</text>
<text x="87.9" y="43.3">R4</text>
<text x="87.9" y="42.5">1K</text>
<text x="8.4" y="50.1">R2</text>
<text x="10.1" y="49.3">10K</text>
<text x="73.3" y="51.8">U3</text>
<text x="75.2" y="48.5">C7</text>
<text x="75.2" y="50.9">10uF</text>
<text x="11" y="54.4">C5</text>
<text x="11" y="56.9">C6</text>
<text x="12.7" y="54.4">20pF</text>
<text x="12.7" y="56.9">20pF</text>
<text x="15.2" y="56">Y1</text>
<text x="15.2" y="56.8">12M</text>
<text x="28.1" y="57.8">U1</text>
<text x="63.1" y="54.4">C8</text>
<text x="64" y="56.1">104</text>
<text x="66" y="55.6">R5</text>
<text x="67.4" y="56.1">10K</text>
<text x="73.3" y="56.9">LM386</text>
<text x="82.1" y="54.5">C9</text>
<text x="82.1" y="56.8">220uF</text>
<text x="86.9" y="54.3">LS1</text>
<text x="19.5" y="65.5">SW1</text>
<text x="43.3" y="65.8">S2</text>
<text x="49.3" y="65.8">S3</text>
<text x="55.2" y="65.8">S4</text>
<text x="61.2" y="65.8">S5</text>
<text x="10.9" y="67.1">P1</text>
<text x="30.6" y="68">U4</text>
<text x="32.4" y="68">ASM1117</text>
<text x="38.3" y="71.3">220uF</text>
<text x="39.1" y="70.1">C10</text>
<text x="41.7" y="70.4">C11</text>
<text x="41.7" y="71.3">104</text>
</g>
<g font-size=".7" fill="#800000">
<text x="47.4" y="29" transform="rotate(-90 47.4 29)">P00</text>
<text x="48.2" y="29" transform="rotate(-90 48.2 29)">P01</text>
<text x="49.1" y="29" transform="rotate(-90 49.1 29)">P02</text>
<text x="49.9" y="29" transform="rotate(-90 49.9 29)">P03</text>
<text x="50.8" y="29" transform="rotate(-90 50.8 29)">P04</text>
<text x="51.7" y="29" transform="rotate(-90 51.7 29)">P05</text>
<text x="52.5" y="29" transform="rotate(-90 52.5 29)">P06</text>
<text x="53.4" y="29" transform="rotate(-90 53.4 29)">P07</text>
<text x="64.8" y="29.3">GND</text>
<text x="68.2" y="28.1">P13</text>
<text x="68.2" y="27.2">P14</text>
<text x="68.2" y="26.4">P15</text>
<text x="83.6" y="26.4">P16</text>
<text x="84.5" y="28.9">P32</text>
<text x="84.5" y="29.8">P33</text>
<text x="35.8" y="31">GND</text>
<text x="42.7" y="31.4">VCC</text>
<text x="53.8" y="31.4">VCC</text>
<text x="57.3" y="30.2">GND</text>
<text x="85.5" y="31">GND</text>
<text x="88" y="33.6">3V3</text>
<text x="9.4" y="39.9">VCC</text>
<text x="24.7" y="39.9">P10</text>
<text x="24.7" y="40.8">P11</text>
<text x="24.7" y="41.6">P12</text>
<text x="41" y="39.1">VCC</text>
<text x="24.7" y="42.5">P13</text>
<text x="24.7" y="43.3">P14</text>
<text x="24.7" y="44.2">P15</text>
<text x="24.7" y="45">P16</text>
<text x="24.7" y="45.9">P17</text>
<text x="67.5" y="42.4">GND</text>
<text x="81.1" y="47.6">VCC</text>
<text x="82.9" y="46.6">GND</text>
<text x="86.4" y="45.8">3V3</text>
<text x="24.7" y="49.3">P32</text>
<text x="24.7" y="50.1">P33</text>
<text x="69.2" y="59.4">GND</text>
<text x="9.4" y="60.2">GND</text>
<text x="16.2" y="62.4">VCC</text>
<text x="83.7" y="61.1">GND</text>
<text x="40.3" y="68">3V3</text>
<text x="15.8" y="76.3">GND</text>
</g>
</svg>
